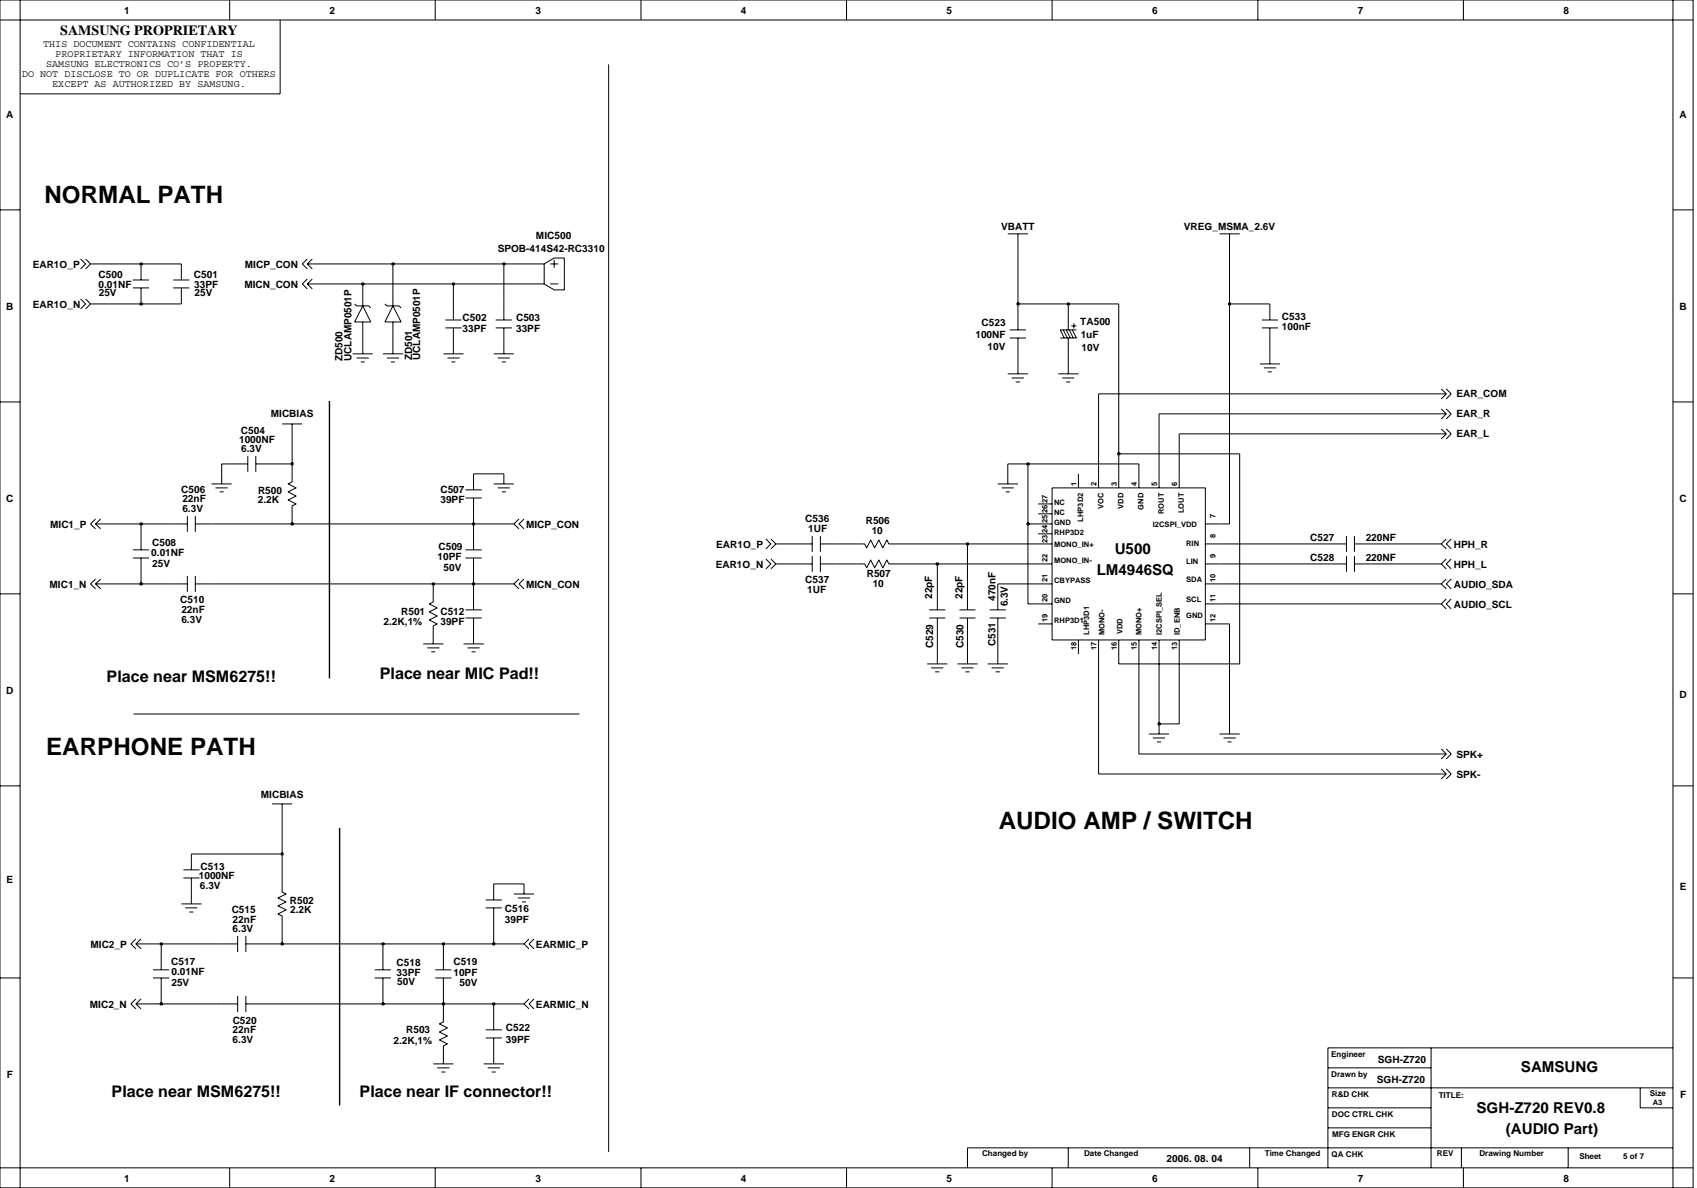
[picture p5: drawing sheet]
<svg xmlns="http://www.w3.org/2000/svg" width="725mm" height="508mm" viewBox="0 0 725 508" stroke-linecap="round" stroke-linejoin="round" font-family="sans-serif">
<g fill="none" stroke="#000" stroke-width=".43">
<path d="M430.5 99.9h8.6M434.9 99.9v8.6M521 99.9h8.6M525.2 99.9v8.6M34.4 110.7l2.2 2.1-2.2 2.1M36.6 110.7l2.1 2.1-2.1 2.1M56.8 119.6h6.9M60.3 112.8v6.8M74 119.6h6.9M77.5 112.8v6.8M131.3 110.7l-2.2 2.1 2.2 2.1M131.3 112.8l2.1 2.1"/>
<path d="M131.3 112.8h2.1M131.3 119.2l-2.2 2.1 2.2 2.1M133.4 110.7l-2.1 2.1M133.4 119.2l-2.1 2.1M228.1 112.8h4.4M235 112.8h3.5M236.7 111.1v3.4M34.4 127.8l2.2 2.1-2.2 2.1M36.6 127.8l2.1 2.1-2.1 2.1M56.8 123h6.9M60.3 123v6.9M74 123h6.9"/>
<path d="M77.5 123v6.9M131.3 121.3h2.1M131.3 121.3l2.1 2.1M151.5 129.9l.8 .8h5.2l.9 .9M155 125.6v5.1M155 137.6v5M155 130.7l3.4 6.9h-6.9zM164.4 129.9l.9 .8h5.2l.8 .9M167.8 125.6v5.1M167.8 137.6v5M167.8 130.7l3.5 6.9h-6.9zM190.3 136.7h6.9"/>
<path d="M193.7 129.9v6.8M211.8 136.7h6.9M215.2 129.9v6.8M228.1 121.3h4.4l4.2 2.6h4.4v-13.7h-4.4l-4.2 2.6v8.5M235 121.3h3.5M434.9 134.1v6.9M456.3 134.1v6.9M457.6 139.3h2.2M458.7 138.2v2.2M539 136.7h6.9M542.5 129.9v6.8M150.6 151.2h8.6"/>
<path d="M152.3 153h5.2M154.1 154.7h1.7M155 147v4.2M163.6 151.2h8.6M165.3 153h5.2M167 154.7h1.7M167.8 147v4.2M189.4 151.2h8.6M190.3 140.1h6.9M191.1 153h5.2M192.8 154.7h1.7M193.7 140.1v11.1"/>
<path d="M210.9 151.2h8.6M211.8 140.1h6.9M212.6 153h5.2M214.4 154.7h1.7M215.2 140.1v11.1M430.5 159.7h8.6M431.4 144.4h6.9M431.4 141h6.9M434.9 144.4v6.8M434.9 155.5v4.2M452.1 159.7h8.6M454.2 141l1.7 3.4"/>
<path d="M455.5 141l1.7 3.4M456.3 144.4v6.8M456.3 155.5v4.2M456.8 141l1.7 3.4M458.1 141l1.7 3.4h-6.9M459.8 141h-6.9l1.7 3.4M538.2 155.5h8.6M539 140.1h6.9M539.9 157.2h5.2M541.6 158.9h1.7M542.5 140.1v6.9M542.5 151.2v4.3"/>
<path d="M432.2 161.5h5.2M433.9 163.2h1.8M453.8 161.5h5.1M455.5 163.2h1.7M615.7 174.7l2.1 2.1M615.7 176.8h2.1M615.7 166.2l2.1 2.1M615.7 168.3h2.1M617.8 174.7l2.1 2.1-2.1 2.2M617.8 176.8l-2.1 2.2M617.8 166.2l2.1 2.1-2.1 2.2M617.8 168.3l-2.1 2.2"/>
<path d="M99 198.2h6.9M105.9 194.9v6.7M109.3 198.2h6.9M109.3 194.9v6.7M120.5 181.1h8.6M124.8 181.1v8.6M615.7 183.3l2.1 2.1M615.7 185.4h2.1M617.8 183.3l2.1 2.1-2.1 2.2M617.8 185.4l-2.1 2.2M90.3 206.8h8.7M92.1 208.5h5.2"/>
<path d="M93.8 210.2h1.7M94.7 202.5v4.3M124.8 202.5v3.4l-1.7 .9 3.4 1.7-3.4 1.7 3.4 1.7-3.4 1.7 3.4 1.7-1.7 .9v3.4M198.9 212.8h6.9M198.9 209.3h6.9M202.3 202.5v6.8M202.3 212.8v6.8M210.9 206.8h8.6M212.6 208.5h5.2M214.4 210.2h1.7M215.2 202.5v4.3M426.3 206.8h8.6"/>
<path d="M428 208.5h5.1M429.7 210.2h1.7M430.5 202.5v4.3M443.5 219.6h5.9M443.5 215.3h5.9M449.4 208.5h65.5v65h-65.5zM460.7 202.5v6M469.3 202.5v6M477.9 202.5v6M486.5 202.5v6M495.1 202.5v6M503.7 202.5v6"/>
<path d="M40.8 223.9h2.2M40.8 221.8l-2.1 2.1 2.1 2.1M40.8 223.9l2.2 2.1M43 221.8l-2.2 2.1M56.8 238.4h6.9M56.8 235h6.9M60.3 228.1v6.9M60.3 238.4v6.8M73.1 223.9h6.9M80 220.5v6.8M83.4 220.5v6.8M83.4 223.9h6.9"/>
<path d="M198.9 238.4h6.9M198.9 235h6.9M202.3 228.1v6.9M202.3 238.4v6.8M221.7 221.8l-2.2 2.1 2.2 2.1M223.9 221.8l-2.2 2.1 2.2 2.1M327.2 238.8l2.1 2.2-2.1 2.1M327.2 230.3l2.1 2.1-2.1 2.1M329.3 238.8l2.1 2.2-2.1 2.1M329.3 230.3l2.1 2.1-2.1 2.1M340.1 232.4h6.9M347 229v6.8"/>
<path d="M347 237.6v6.7M350.5 232.4h6.8M350.5 229v6.8M350.5 237.6v6.7M365.9 232.4h3.5l.8 1.7 1.7-3.4 1.7 3.4 1.8-3.4 1.7 3.4 1.7-3.4 .9 1.7h3.5M443.5 232.4h5.9M443.5 223.9h5.9M443.5 228.1h5.9M514.9 232.4h6.1M514.9 223.9h6.1M568.3 232.4h6.9M575.2 229v6.8"/>
<path d="M575.2 237.6v6.7M578.6 232.4h6.9M578.6 229v6.8M578.6 237.6v6.7M617.8 238.8l-2.1 2.2 2.1 2.1M617.8 230.3l-2.1 2.1 2.1 2.1M619.9 238.8l-2.1 2.2 2.1 2.1M619.9 230.3l-2.1 2.1 2.1 2.1M40.8 249.5h2.2M40.8 247.4l-2.1 2.1 2.1 2.1M40.8 249.5l2.2 2.1M43 247.4l-2.2 2.1"/>
<path d="M73.1 249.5h6.9M80 246.1v6.8M83.4 249.5h6.9M83.4 246.1v6.8M185.1 253.7v3.5l-1.7 .9 3.4 1.6-3.4 1.7 3.4 1.8-3.4 1.7 3.4 1.7-1.7 .8v7.7M202.3 253.7v6.9M221.7 247.4l-2.2 2.1 2.2 2.1M223.9 247.4l-2.2 2.1 2.2 2.1M340.1 241h6.9M350.5 241h6.8M365.9 241h3.5l.8 1.7 1.7-3.4 1.7 3.4 1.8-3.4 1.7 3.4 1.7-3.4 .9 1.7h3.5M400.4 253.7v6.9"/>
<path d="M413.3 253.7v6.9M426.3 253.7v6.9M443.5 249.5h5.9M443.5 241h5.9M443.5 258.1h5.9M514.9 249.5h6.1M514.9 241h6.1M514.9 258.1h6.1M568.3 241h6.9M578.6 241h6.9M617.8 247.4l-2.1 2.1 2.1 2.1M617.8 255.9l-2.1 2.2 2.1 2.1"/>
<path d="M619.9 247.4l-2.1 2.1 2.1 2.1M619.9 255.9l-2.1 2.2 2.1 2.1M180.8 275.1h8.6M182.5 276.8h5.2M184.2 278.5h1.7M198 275.1h8.6M198.9 264.1h6.9M198.9 260.6h6.9M199.7 276.8h5.2M201.4 278.5h1.7M202.3 264.1v11M396.9 264.1h6.9"/>
<path d="M396.9 260.6h6.9M400.4 264.1v6.8M400.4 279.5v4.2M409.9 264.1h6.8M409.9 260.6h6.8M413.3 264.1v6.8M413.3 279.5v4.2M422.8 264.1h6.9M422.8 260.6h6.9M426.3 264.1v6.8M426.3 279.5v4.2M443.5 266.6h5.9"/>
<path d="M460.7 273.5v6M469.3 273.5v6M477.9 273.5v6M486.5 273.5v6M495.1 273.5v6M503.7 273.5v6M514.9 266.6h6.1M396.1 283.7h8.6M397.8 285.4h5.2M399.5 287.1h1.8M409 283.7h8.6M410.7 285.4h5.1"/>
<path d="M412.4 287.1h1.7M421.9 283.7h8.6M423.6 285.4h5.2M425.3 287.1h1.8M490.8 313.6h8.6M492.5 315.3h5.2M494.3 317h1.7M495.1 309.3v4.3M521 313.6h8.6M522.7 315.3h5.2M524.4 317h1.7M525.2 309.3v4.3"/>
<path d="M615.7 320l2.1 2.2M617.8 320l2.1 2.2-2.1 2.1M615.7 322.2h2.1M615.7 328.5l2.1 2.2M615.7 330.7h2.1M617.8 322.2l-2.1 2.1M617.8 328.5l2.1 2.2-2.1 2.1M617.8 330.7l-2.1 2.1M116.2 343.5h8.6M120.5 343.5v8.6M78.3 371.7h6.9M78.3 375.2h6.9"/>
<path d="M81.7 364.9v6.8M81.7 375.2v11M120.5 377.7v3.5l1.7 .8-3.5 1.7 3.5 1.7-3.5 1.7 3.5 1.7-3.5 1.8 1.8 .8v3.4M210.9 377.7v6.8M223.9 377.7v4.3M77.5 386.2h8.6M79.2 387.9h5.1M80.9 389.7h1.7M101.5 399.9v6.9M105 399.9v6.9M207.5 384.5h6.9M207.5 387.9h6.9"/>
<path d="M210.9 387.9v6.9M219.5 382h8.6M221.2 383.7h5.2M223 385.4h1.7M58 401.2l-2.1 2.1 2.1 2.1M58 403.3l2.3 2.1M58 403.3h2.3M60.3 401.2l-2.3 2.1M65.4 417.9h6.9M65.4 414.4h6.9M68.9 407.6v6.8M68.9 417.9v6.8"/>
<path d="M94.7 403.3h6.8M105 403.3h6.9M160.1 417.9h6.9M160.1 414.4h6.9M163.6 407.6v6.8M163.6 417.9v6.8M185.9 417.9h6.9M185.9 414.4h6.9M189.4 407.6v6.8M189.4 417.9v6.8M226 401.2l-2.1 2.1 2.1 2.1M228.1 401.2l-2.1 2.1 2.1 2.1"/>
<path d="M58 429h10.9M58 426.8l-2.1 2.2 2.1 2.1M58 429l2.3 2.1M60.3 426.8l-2.3 2.2M94.7 429h6.8M101.5 425.6v6.8M105 429h6.9M105 425.6v6.8M189.4 429v7.7l-1.7 .8 3.4 1.7-3.4 1.8 3.4 1.7-3.4 1.7 3.4 1.7-1.7 .8v7.7M210.9 429v11M226 426.8l-2.1 2.2 2.1 2.1M228.1 426.8l-2.1 2.2 2.1 2.1"/>
<path d="M185.1 454.6h8.6M186.8 456.3h5.2M188.6 458.1h1.7M206.6 454.6h8.6M207.5 440h6.9M207.5 443.5h6.9M208.3 456.3h5.2M210 458.1h1.8M210.9 443.5v11.1"/>
</g>
<path d="M68.4 428.5h.9v.9h-.9z" fill="#c2c2c2"/>
<path d="M68.4 428.5h.9v.9h-.9zM68.9 424.7v4.3h25.8M111.9 429h51.7" fill="none" stroke="#000" stroke-width=".43"/>
<path d="M163.2 428.5h.8v.9h-.8z" fill="#c2c2c2"/>
<path d="M163.2 428.5h.8v.9h-.8zM163.6 424.7v4.3h25.8" fill="none" stroke="#000" stroke-width=".43"/>
<path d="M189 428.5h.8v.9h-.8z" fill="#c2c2c2"/>
<path d="M189 428.5h.8v.9h-.8zM189.4 424.7v4.3h21.5" fill="none" stroke="#000" stroke-width=".43"/>
<path d="M210.5 428.5h.8v.9h-.8z" fill="#c2c2c2"/>
<path d="M60.3 403.3h8.6v4.3M163.6 403.3v4.3M189.4 403.3v4.3M210.5 428.5h.8v.9h-.8zM210.9 429h13" fill="none" stroke="#000" stroke-width=".43"/>
<path d="M68.4 402.9h.9v.8h-.9z" fill="#c2c2c2"/>
<path d="M68.4 402.9h.9v.8h-.9zM68.9 403.3h25.8M111.9 403.3h8.6" fill="none" stroke="#000" stroke-width=".43"/>
<path d="M120.1 402.9h.9v.8h-.9z" fill="#c2c2c2"/>
<path d="M120.5 394.8v8.5h43.1M120.1 402.9h.9v.8h-.9z" fill="none" stroke="#000" stroke-width=".43"/>
<path d="M163.2 402.9h.8v.8h-.8z" fill="#c2c2c2"/>
<path d="M163.2 402.9h.8v.8h-.8zM163.6 403.3h25.8" fill="none" stroke="#000" stroke-width=".43"/>
<path d="M189 402.9h.8v.8h-.8z" fill="#c2c2c2"/>
<path d="M189 402.9h.8v.8h-.8zM189.4 403.3h21.5" fill="none" stroke="#000" stroke-width=".43"/>
<path d="M210.5 402.9h.8v.8h-.8z" fill="#c2c2c2"/>
<path d="M81.7 364.9h38.8v12.8M210.9 377.7h13M210.9 394.8v8.5h13M210.5 402.9h.8v.8h-.8z" fill="none" stroke="#000" stroke-width=".43"/>
<path d="M120.1 364.5h.9v.8h-.9z" fill="#c2c2c2"/>
<path d="M469.3 279.5v51.2h146.4M486.5 279.5v42.7h129.2M120.5 352.1v12.8M120.1 364.5h.9v.8h-.9z" fill="none" stroke="#000" stroke-width=".43"/>
<path d="M494.7 308.9h.9v.8h-.9z" fill="#c2c2c2"/>
<g fill="none" stroke="#000" stroke-width=".43">
<path d="M529.6 193.9v89.8h-51.7v-4.2M413.3 232.4v21.3M439.1 223.9v34.2h4.4M43 249.5h17.3M185.1 249.5v4.2M202.3 249.5v4.2M400.4 241v12.7M426.3 249.5v4.2M521 258.1h94.7M400.4 270.9v8.6M413.3 270.9v8.6M426.3 270.9v8.6"/>
<path d="M495.1 279.5v29.8h8.6v-29.8M521 266.6h4.2v42.7M494.7 308.9h.9v.8h-.9z"/>
</g>
<path d="M59.8 249.1h.9v.8h-.9z" fill="#c2c2c2"/>
<path d="M59.8 249.1h.9v.8h-.9zM60.3 245.2v4.3h12.8M90.3 249.5h94.8" fill="none" stroke="#000" stroke-width=".43"/>
<path d="M184.6 249.1h.9v.8h-.9z" fill="#c2c2c2"/>
<path d="M184.6 249.1h.9v.8h-.9zM185.1 249.5h17.2" fill="none" stroke="#000" stroke-width=".43"/>
<path d="M201.9 249.1h.8v.8h-.8z" fill="#c2c2c2"/>
<path d="M201.9 249.1h.8v.8h-.8zM202.3 245.2v4.3h17.2M331.4 241h8.7M357.3 241h8.6M383.2 241h17.2M426.3 249.5h17.2M521 249.5h94.7" fill="none" stroke="#000" stroke-width=".43"/>
<path d="M399.9 240.5h.9v.9h-.9z" fill="#c2c2c2"/>
<path d="M331.4 232.4h8.7M357.3 232.4h8.6M383.2 232.4h30.1M399.9 240.5h.9v.9h-.9zM400.4 241h43.1M521 241h47.3M585.5 241h30.2" fill="none" stroke="#000" stroke-width=".43"/>
<path d="M412.9 232h.8v.8h-.8z" fill="#c2c2c2"/>
<path d="M43 223.9h17.3v4.2M202.3 223.9v4.2M412.9 232h.8v.8h-.8zM413.3 232.4h30.2M521 232.4h47.3M585.5 232.4h30.2" fill="none" stroke="#000" stroke-width=".43"/>
<path d="M59.8 223.4h.9v.9h-.9z" fill="#c2c2c2"/>
<path d="M59.8 223.4h.9v.9h-.9zM60.3 223.9h12.8M90.3 223.9h34.5" fill="none" stroke="#000" stroke-width=".43"/>
<path d="M124.4 223.4h.8v.9h-.8z" fill="#c2c2c2"/>
<path d="M124.8 219.6v4.3h77.5M124.4 223.4h.8v.9h-.8z" fill="none" stroke="#000" stroke-width=".43"/>
<path d="M201.9 223.4h.8v.9h-.8z" fill="#c2c2c2"/>
<path d="M202.3 219.6v4.3h17.2M201.9 223.4h.8v.9h-.8z" fill="none" stroke="#000" stroke-width=".43"/>
<path d="M438.7 223.4h.9v.9h-.9z" fill="#c2c2c2"/>
<path d="M525.2 129.9v94h-4.2M469.3 168.3v34.2M495.1 176.8v25.7M99 198.2h-4.3v4.3M116.2 198.2h8.6v4.3M430.5 198.2v4.3M439.1 198.2v25.7h4.4M477.9 193.9v8.6M486.5 198.2v4.3M503.7 185.4v17.1M202.3 202.5h12.9M438.7 223.4h.9v.9h-.9z" fill="none" stroke="#000" stroke-width=".43"/>
<path d="M124.4 197.8h.8v.9h-.8z" fill="#c2c2c2"/>
<path d="M124.4 197.8h.8v.9h-.8zM124.8 189.7v8.5M430.5 198.2h8.6" fill="none" stroke="#000" stroke-width=".43"/>
<path d="M438.7 197.8h.9v.9h-.9z" fill="#c2c2c2"/>
<path d="M438.7 197.8h.9v.9h-.9zM439.1 198.2h47.4" fill="none" stroke="#000" stroke-width=".43"/>
<path d="M477.5 193.5h.8v.8h-.8z" fill="#c2c2c2"/>
<g fill="none" stroke="#000" stroke-width=".43">
<path d="M38.7 129.9h21.6M434.9 129.9v4.2M456.3 129.9v4.2M477.9 129.9v64h51.7M155 142.6v4.4M167.8 142.6v4.4M434.9 151.2v4.3M456.3 151.2v4.3M542.5 147v4.2M469.3 168.3h146.4M495.1 176.8h120.6M477.5 193.5h.8v.8h-.8z"/>
<path d="M503.7 185.4h112"/>
</g>
<path d="M59.8 129.5h.9v.8h-.9z" fill="#c2c2c2"/>
<path d="M215.2 112.8v17.1M59.8 129.5h.9v.8h-.9zM60.3 129.9h17.2M193.7 121.3v8.6" fill="none" stroke="#000" stroke-width=".43"/>
<path d="M434.4 129.5h.9v.8h-.9z" fill="#c2c2c2"/>
<path d="M434.9 108.5v21.4h21.4M434.4 129.5h.9v.8h-.9z" fill="none" stroke="#000" stroke-width=".43"/>
<path d="M455.9 129.5h.9v.8h-.9z" fill="#c2c2c2"/>
<path d="M455.9 129.5h.9v.8h-.9zM456.3 129.9h21.6" fill="none" stroke="#000" stroke-width=".43"/>
<path d="M524.8 129.5h.9v.8h-.9z" fill="#c2c2c2"/>
<path d="M167.8 112.8v12.8M525.2 112.8v17.1h17.3M133.4 121.3h21.6v4.3M524.8 129.5h.9v.8h-.9z" fill="none" stroke="#000" stroke-width=".43"/>
<path d="M154.5 120.9h.9v.9h-.9z" fill="#c2c2c2"/>
<path d="M154.5 120.9h.9v.9h-.9zM155 121.3h38.7" fill="none" stroke="#000" stroke-width=".43"/>
<path d="M193.3 120.9h.8v.9h-.8z" fill="#c2c2c2"/>
<path d="M38.7 112.8h21.6M193.3 120.9h.8v.9h-.8zM193.7 121.3h34.4" fill="none" stroke="#000" stroke-width=".43"/>
<path d="M59.8 112.4h.9v.8h-.9z" fill="#c2c2c2"/>
<path d="M59.8 112.4h.9v.8h-.9zM60.3 112.8h17.2M133.4 112.8h34.4" fill="none" stroke="#000" stroke-width=".43"/>
<path d="M167.4 112.4h.9v.8h-.9z" fill="#c2c2c2"/>
<path d="M167.4 112.4h.9v.8h-.9zM167.8 112.8h47.4" fill="none" stroke="#000" stroke-width=".43"/>
<path d="M214.8 112.4h.9v.8h-.9z" fill="#c2c2c2"/>
<g fill="none" stroke="#000" stroke-width=".43">
<path d="M0 0h723.3v507.6h-723.3zM8.6 0v507.6M98.1 0v8.5M185.9 0v8.5M273.8 0v8.5M361.6 0v8.5M449.4 0v8.5M537.3 0v8.5M625.1 0v8.5M714.7 0v507.6M0 8.5h723.3M119.7 8.5v31.6h-111.1"/>
<path d="M260 27.5v464.7M0 89.7h8.6M714.7 89.7h8.6M214.8 112.4h.9v.8h-.9zM215.2 112.8h12.9M525.2 108.5v4.3M0 171.8h8.6M714.7 171.8h8.6M0 253.7h8.6M714.7 253.7h8.6M57 305.1h190.6M0 335.8h8.6"/>
<path d="M714.7 335.8h8.6M0 417.9h8.6M714.7 417.9h8.6M567.3 456.3h44M611.3 447.7v51.3M714.7 447.7h-147.4v51.3M567.3 464.8h147.4M567.3 473.4h44M700.7 464.8v8.6h14M0 499h723.3M98.1 499v8.6M185.9 499v8.6"/>
<path d="M273.8 499v8.6M361.6 499v8.6M449.4 499v8.6M456.3 490.5v8.5M533.8 490.5v8.5M537.3 499v8.6M567.3 481.9h44M624.3 490.5v8.5M625.1 499v8.6M669.9 490.5v8.5M714.7 490.5h-301.4v8.5"/>
</g>
<path d="M140.7 171.3v118.6M145.1 353.7v118.7" fill="none" stroke="#000" stroke-width=".59"/>
<g font-size="10.3">
<text x="19" y="86.6">NORMAL PATH</text>
<text x="19.7" y="322.7">EARPHONE PATH</text>
<text x="426.6" y="354.1">AUDIO AMP / SWITCH</text>
</g>
<g font-size="6.8">
<text x="45.6" y="291.5">Place near MSM6275!!</text>
<text x="162.2" y="290">Place near MIC Pad!!</text>
<text x="47.7" y="468.9">Place near MSM6275!!</text>
<text x="153.6" y="468.9">Place near IF connector!!</text>
</g>
<g font-size="6.4">
<text x="476.2" y="236.9">U500</text>
<text x="468.5" y="245.8">LM4946SQ</text>
<text x="649.7" y="458">SAMSUNG</text>
<text x="630.8" y="475.6">SGH-Z720 REV0.8</text>
<text x="643.3" y="484.7">(AUDIO Part)</text>
</g>
<text font-size="6" x="25.7" y="14.9">SAMSUNG PROPRIETARY</text>
<g font-size="4.3">
<text x="53" y="5.8">1</text>
<text x="140.8" y="5.8">2</text>
<text x="228.7" y="5.8">3</text>
<text x="316.5" y="5.8">4</text>
<text x="404.3" y="5.8">5</text>
<text x="492.1" y="5.8">6</text>
<text x="580" y="5.8">7</text>
<text x="667.9" y="5.8">8</text>
<text x="18.5" y="20">THIS DOCUMENT CONTAINS CONFIDENTIAL</text>
<text x="19.7" y="28.5">SAMSUNG ELECTRONICS CO’S PROPERTY.</text>
<text x="23.6" y="24.2">PROPRIETARY INFORMATION THAT IS</text>
<text x="9.4" y="32.8">DO NOT DISCLOSE TO OR DUPLICATE FOR OTHERS</text>
<text x="22.3" y="37.1">EXCEPT AS AUTHORIZED BY SAMSUNG.</text>
<text x="2.7" y="50.2">A</text>
<text x="717.5" y="50.2">A</text>
<text x="427.7" y="98.3">VBATT</text>
<text x="505.7" y="98.3">VREG_MSMA_2.6V</text>
<text x="212.6" y="107.5">SPOB-414S42-RC3310</text>
<text x="229" y="102.3">MIC500</text>
<text x="14" y="114.3">EAR1O_P</text>
<text x="42.1" y="119">C500</text>
<text x="82.8" y="119">C501</text>
<text x="104.6" y="114.3">MICP_CON</text>
<text x="42.1" y="123">0.01NF</text>
<text x="83" y="123">33PF</text>
<text x="104.4" y="122.9">MICN_CON</text>
<text x="14" y="131.4">EAR1O_N</text>
<text x="42.2" y="126.6">25V</text>
<text x="83.1" y="126.6">25V</text>
<text x="2.7" y="132.3">B</text>
<text x="197.6" y="137.2">C502</text>
<text x="220.5" y="137.2">C503</text>
<text x="547.7" y="136.7">C533</text>
<text x="717.5" y="132.3">B</text>
<text x="197.6" y="142">33PF</text>
<text x="220.5" y="142">33PF</text>
<text x="419.3" y="139.4">C523</text>
<text x="461.5" y="138.7">TA500</text>
<text x="547.7" y="141">100nF</text>
<text x="416.7" y="144.5">100NF</text>
<text x="421.9" y="149.7">10V</text>
<text x="461.6" y="144.5">1uF</text>
<text x="146.4" y="154.2" transform="rotate(-90 146.4 154.2)">ZD500</text>
<text x="150.2" y="154.2" transform="rotate(-90 150.2 154.2)">UCLAMP0501P</text>
<text x="176" y="153.8" transform="rotate(-90 176 153.8)">ZD501</text>
<text x="179.5" y="153.8" transform="rotate(-90 179.5 153.8)">UCLAMP0501P</text>
<text x="462.1" y="150.1">10V</text>
<text x="622.2" y="169.8">EAR_COM</text>
<text x="115.7" y="178.4">MICBIAS</text>
<text x="622.2" y="178.4">EAR_R</text>
<text x="102.9" y="185.4">C504</text>
<text x="102.1" y="189.3">1000NF</text>
<text x="622.2" y="186.9">EAR_L</text>
<text x="103.1" y="193.1">6.3V</text>
<text x="2.7" y="214.3">C</text>
<text x="77.4" y="210.6">C506</text>
<text x="77.9" y="214.7">22nF</text>
<text x="110.2" y="214.9">2.2K</text>
<text x="110.2" y="211">R500</text>
<text x="188.1" y="210.6">C507</text>
<text x="188.1" y="214.9">39PF</text>
<text x="717.5" y="214.3">C</text>
<text x="77.9" y="218.7">6.3V</text>
<text x="21.4" y="225.4">MIC1_P</text>
<text x="224.7" y="225.4">MICP_CON</text>
<text x="344" y="223">C536</text>
<text x="345.3" y="227.3">1UF</text>
<text x="369.8" y="224">R506</text>
<text x="65" y="233.3">C508</text>
<text x="306" y="234">EAR1O_P</text>
<text x="372.4" y="228.3">10</text>
<text x="559.7" y="231.1">C527</text>
<text x="583.4" y="231.1">220NF</text>
<text x="621.1" y="234">HPH_R</text>
<text x="64.6" y="237.6">0.01NF</text>
<text x="186.9" y="239.3">10PF</text>
<text x="187.3" y="235">C509</text>
<text x="559.7" y="239.7">C528</text>
<text x="583.4" y="239.7">220NF</text>
<text x="65" y="242.2">25V</text>
<text x="189.5" y="243.9">50V</text>
<text x="305.7" y="242.5">EAR1O_N</text>
<text x="621.1" y="242.5">HPH_L</text>
<text x="21.2" y="251.1">MIC1_N</text>
<text x="224.7" y="251.1">MICN_CON</text>
<text x="344" y="249.1">C537</text>
<text x="370.3" y="246.6">R507</text>
<text x="372.8" y="250.9">10</text>
<text x="621.1" y="251.1">AUDIO_SDA</text>
<text x="77" y="257.8">C510</text>
<text x="344.8" y="253.3">1UF</text>
<text x="398.2" y="255.9" transform="rotate(-90 398.2 255.9)">22pF</text>
<text x="411.2" y="255.9" transform="rotate(-90 411.2 255.9)">22pF</text>
<text x="425.3" y="256.7" transform="rotate(-90 425.3 256.7)">470nF</text>
<text x="77.5" y="262.1">22nF</text>
<text x="171.4" y="263">R501</text>
<text x="188.1" y="262.8">C512</text>
<text x="430.5" y="259.1" transform="rotate(-90 430.5 259.1)">6.3V</text>
<text x="621.1" y="259.6">AUDIO_SCL</text>
<text x="77.5" y="266.2">6.3V</text>
<text x="163.9" y="267">2.2K,1%</text>
<text x="188.1" y="267">39PF</text>
<text x="425.3" y="276" transform="rotate(-90 425.3 276)">C531</text>
<text x="398.6" y="276.8" transform="rotate(-90 398.6 276.8)">C529</text>
<text x="411.6" y="276.8" transform="rotate(-90 411.6 276.8)">C530</text>
<text x="2.7" y="296.3">D</text>
<text x="717.5" y="298.1">D</text>
<text x="622.2" y="323.7">SPK+</text>
<text x="622.2" y="332.3">SPK-</text>
<text x="111.4" y="340.8">MICBIAS</text>
<text x="85.7" y="371.7">C513</text>
<text x="2.8" y="377.1">E</text>
<text x="84.9" y="375.7">1000NF</text>
<text x="85.4" y="379.8">6.3V</text>
<text x="717.6" y="380.3">E</text>
<text x="123.8" y="386.1">R502</text>
<text x="215.7" y="389.8">C516</text>
<text x="99" y="390.3">C515</text>
<text x="99.4" y="394.2">22nF</text>
<text x="123.9" y="390.1">2.2K</text>
<text x="215.7" y="394.5">39PF</text>
<text x="99.4" y="398.3">6.3V</text>
<text x="38.6" y="404.9">MIC2_P</text>
<text x="229" y="404.9">EARMIC_P</text>
<text x="73.2" y="412.3">C517</text>
<text x="169.4" y="413">C518</text>
<text x="193.7" y="412.3">C519</text>
<text x="73.2" y="416.6">0.01NF</text>
<text x="169.4" y="417.2">33PF</text>
<text x="193.7" y="417">10PF</text>
<text x="73.2" y="421.3">25V</text>
<text x="169.6" y="421">50V</text>
<text x="196.3" y="421.3">50V</text>
<text x="38.4" y="430.5">MIC2_N</text>
<text x="229" y="430.5">EARMIC_N</text>
<text x="99.4" y="437.5">C520</text>
<text x="99.4" y="441.6">22nF</text>
<text x="173.5" y="441.4">R503</text>
<text x="216.1" y="440.6">C522</text>
<text x="99.4" y="445.6">6.3V</text>
<text x="168.1" y="446.1">2.2K,1%</text>
<text x="216.1" y="445.8">39PF</text>
<text x="588.6" y="454">SGH-Z720</text>
<text x="2.9" y="460.5">F</text>
<text x="588.2" y="462.6">SGH-Z720</text>
<text x="717.7" y="469">F</text>
<text x="498.4" y="496.3">2006. 08. 04</text>
<text x="53" y="504.9">1</text>
<text x="140.8" y="504.9">2</text>
<text x="228.7" y="504.9">3</text>
<text x="316.5" y="504.9">4</text>
<text x="404.3" y="504.9">5</text>
<text x="492.1" y="504.9">6</text>
<text x="580" y="504.9">7</text>
<text x="667.9" y="504.9">8</text>
</g>
<g font-size="3.4">
<text x="568.7" y="451.6">Engineer</text>
<text x="568.7" y="460.2">Drawn by</text>
<text x="569" y="468.7">R&amp;D CHK</text>
<text x="614.6" y="469.3">TITLE:</text>
<text x="704.8" y="468.3">Size</text>
<text x="569" y="477.2">DOC CTRL CHK</text>
<text x="569" y="485.8">MFG ENGR CHK</text>
<text x="419.5" y="493.9">Changed by</text>
<text x="463.1" y="493.9">Date Changed</text>
<text x="540.3" y="493.9">Time Changed</text>
<text x="568.8" y="494.3">QA CHK</text>
<text x="613.8" y="493.9">REV</text>
<text x="632" y="493.9">Drawing Number</text>
<text x="674.7" y="495.2">Sheet</text>
<text x="693.4" y="495.2">5 of 7</text>
</g>
<g font-size="3.2">
<text x="459.8" y="207.6" transform="rotate(-90 459.8 207.6)">1</text>
<text x="468.5" y="207.6" transform="rotate(-90 468.5 207.6)">2</text>
<text x="477.1" y="207.6" transform="rotate(-90 477.1 207.6)">3</text>
<text x="485.7" y="207.6" transform="rotate(-90 485.7 207.6)">4</text>
<text x="494.3" y="207.6" transform="rotate(-90 494.3 207.6)">5</text>
<text x="502.9" y="207.6" transform="rotate(-90 502.9 207.6)">6</text>
<text x="447.5" y="214.9" transform="rotate(-90 447.5 214.9)">27</text>
<text x="450.3" y="215.6">NC</text>
<text x="447.5" y="219.1" transform="rotate(-90 447.5 219.1)">26</text>
<text x="450.3" y="219.9">NC</text>
<text x="471.3" y="217.5" transform="rotate(-90 471.3 217.5)">VOC</text>
<text x="479.9" y="217.4" transform="rotate(-90 479.9 217.4)">VDD</text>
<text x="488.6" y="217.7" transform="rotate(-90 488.6 217.7)">GND</text>
<text x="497.2" y="219.7" transform="rotate(-90 497.2 219.7)">ROUT</text>
<text x="505.8" y="219.3" transform="rotate(-90 505.8 219.3)">LOUT</text>
<text x="519.2" y="221.3" transform="rotate(-90 519.2 221.3)">7</text>
<text x="447.5" y="227.7" transform="rotate(-90 447.5 227.7)">24</text>
<text x="447.5" y="223.4" transform="rotate(-90 447.5 223.4)">25</text>
<text x="450.3" y="224.2">GND</text>
<text x="462.7" y="222.9" transform="rotate(-90 462.7 222.9)">LHP3D2</text>
<text x="492.5" y="225">I2CSPI_VDD</text>
<text x="447.5" y="232" transform="rotate(-90 447.5 232)">23</text>
<text x="450.3" y="228.4">RHP3D2</text>
<text x="450.3" y="233.6">MONO_IN+</text>
<text x="506.7" y="233.2">RIN</text>
<text x="519.2" y="229.9" transform="rotate(-90 519.2 229.9)">8</text>
<text x="519.2" y="238.4" transform="rotate(-90 519.2 238.4)">9</text>
<text x="447.5" y="240.1" transform="rotate(-90 447.5 240.1)">22</text>
<text x="450.3" y="240.4">MONO_IN-</text>
<text x="506.7" y="240.9">LIN</text>
<text x="447.5" y="248.7" transform="rotate(-90 447.5 248.7)">21</text>
<text x="450.3" y="249">CBYPASS</text>
<text x="506.7" y="248.6">SDA</text>
<text x="519.2" y="248.8" transform="rotate(-90 519.2 248.8)">10</text>
<text x="447.5" y="257.2" transform="rotate(-90 447.5 257.2)">20</text>
<text x="450.3" y="257.5">GND</text>
<text x="506.7" y="257.1">SCL</text>
<text x="519.2" y="257.3" transform="rotate(-90 519.2 257.3)">11</text>
<text x="506.7" y="264">GND</text>
<text x="447.5" y="265.8" transform="rotate(-90 447.5 265.8)">19</text>
<text x="450.3" y="266.1">RHP3D1</text>
<text x="519.2" y="265.8" transform="rotate(-90 519.2 265.8)">12</text>
<text x="465.3" y="271.3" transform="rotate(-90 465.3 271.3)">LHP3D1</text>
<text x="471.8" y="271.3" transform="rotate(-90 471.8 271.3)">MONO-</text>
<text x="479.5" y="270.9" transform="rotate(-90 479.5 270.9)">VDD</text>
<text x="487.7" y="271.3" transform="rotate(-90 487.7 271.3)">MONO+</text>
<text x="496.3" y="271.3" transform="rotate(-90 496.3 271.3)">I2CSPI_SEL</text>
<text x="504.1" y="271.3" transform="rotate(-90 504.1 271.3)">ID_ENB</text>
<text x="459.8" y="277.9" transform="rotate(-90 459.8 277.9)">18</text>
<text x="468.5" y="277.9" transform="rotate(-90 468.5 277.9)">17</text>
<text x="477.1" y="277.9" transform="rotate(-90 477.1 277.9)">16</text>
<text x="485.7" y="277.9" transform="rotate(-90 485.7 277.9)">15</text>
<text x="494.3" y="277.9" transform="rotate(-90 494.3 277.9)">14</text>
<text x="502.9" y="277.9" transform="rotate(-90 502.9 277.9)">13</text>
<text x="706.1" y="472.4">A3</text>
</g>
</svg>
